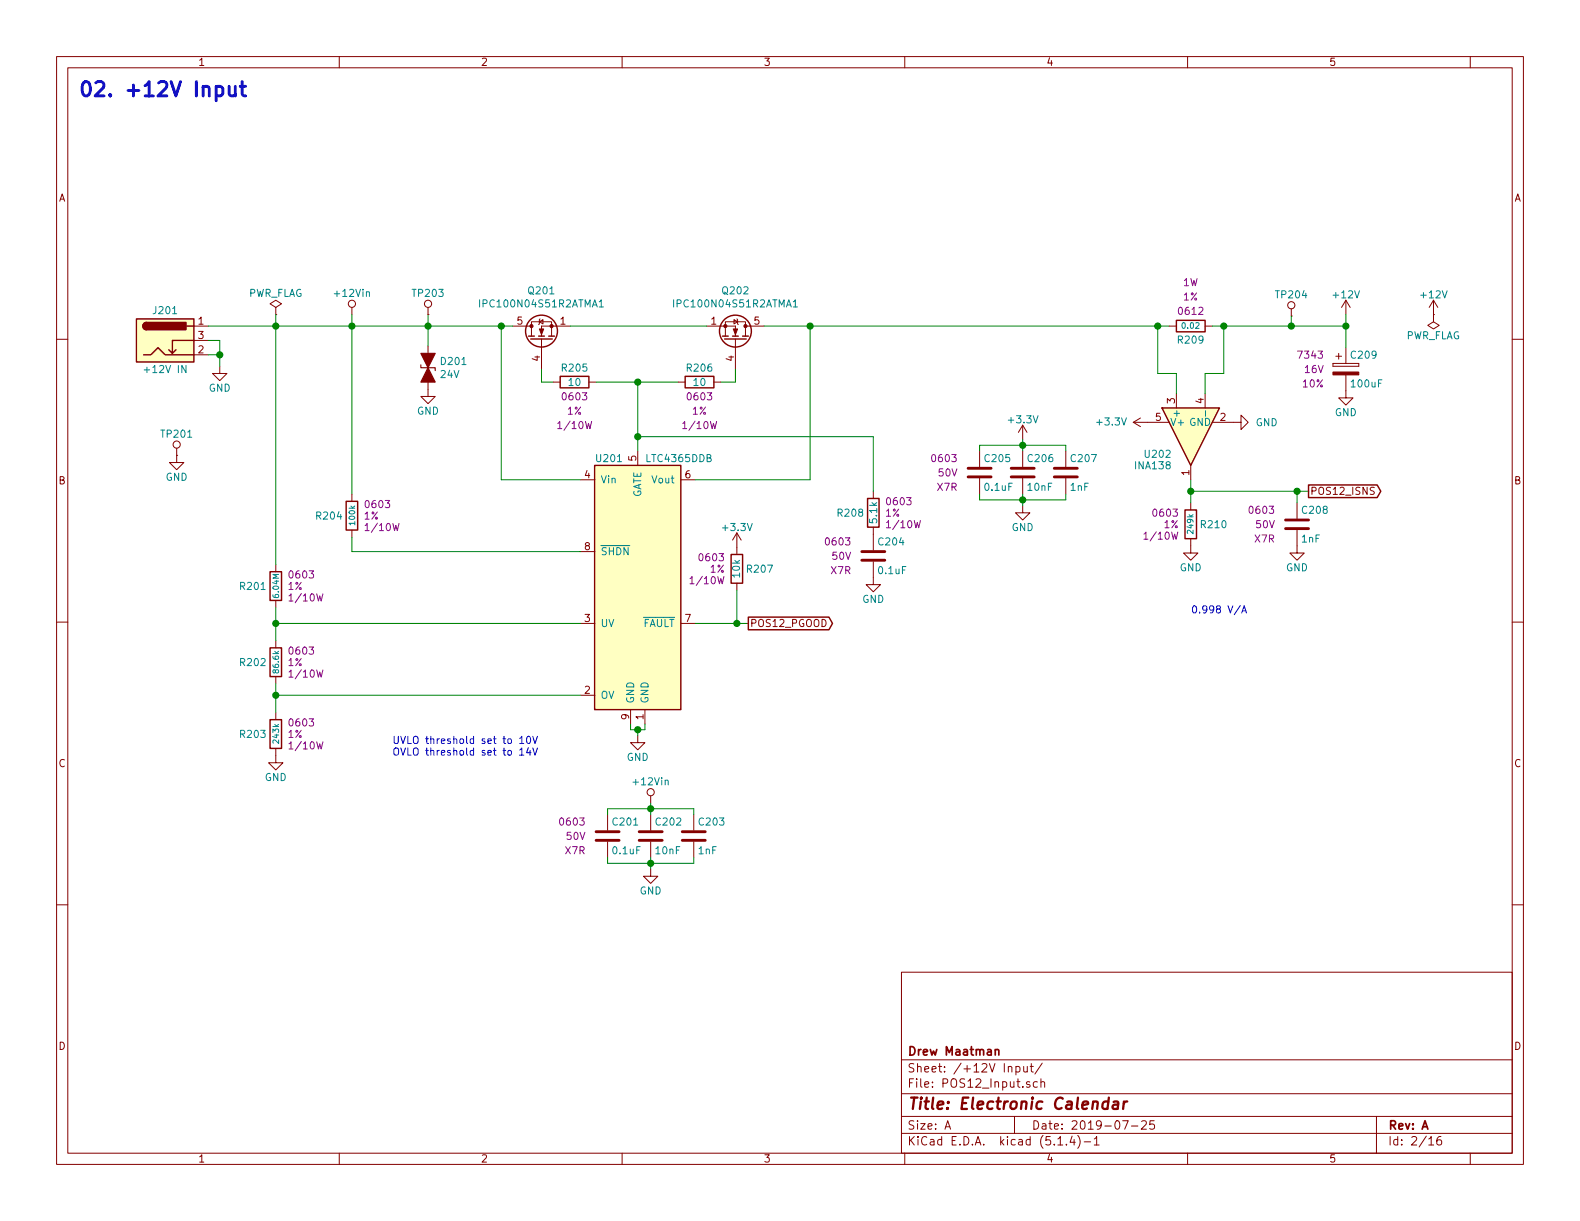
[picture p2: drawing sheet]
<svg xmlns="http://www.w3.org/2000/svg" width="279mm" height="216mm" viewBox="0 0 279 216" stroke-linecap="round" stroke-linejoin="round" font-family="sans-serif">
<g fill="none" stroke="#840000" stroke-width=".18">
<path d="M10 10h259.4v195.9h-259.4zM12 12h255.4v191.9h-255.4zM60 10v2M110 10v2M160 10v2M210 10v2M260 10v2M10 60h2M34.3 57.7h2.5M48.8 54.4l1-.7-1-.6-1 .6 1 .7v1.2M48.8 55.6h.1M62.2 54.4v1.2"/>
<path d="M75.7 55.6h.1M75.7 54.4v1.2M90.7 57.7h3.3M94 57.7v-.8h3.5v2.5M94 57.7v1.7M95.4 56.9l.6-.4v.8zM95.5 56.4l-.1 .1v.8l-.2 .1M95.8 59.9v5.4M100.8 57.7h-5v1.7M125 57.7h5v1.7M129.8 56.5l.6 .4-.6 .4zM130 59.9v5.4"/>
<path d="M130.3 56.4l.1 .1v.8l.2 .1M131.8 57.7v-.8h-3.5v2.5M131.8 57.7h3.3M131.8 57.7v1.7M206.8 57.7h1.2M213.1 57.7h1.3M228.3 55.9h.1M228.3 54.6v1.3M238 53.1v2.5M238 53.1l-.8 1.3M238 53.1l.8 1.3M253.5 55.6v1.3l1 .6-1 .7-1-.7 1-.6"/>
<path d="M253.5 55.6h.1M253.5 53.1l-.8 1.3M253.5 53.1v2.5M253.5 53.1l.8 1.3M267.4 60h2M31.2 79.2v1.3M34.3 62.7h2.5M34.3 60.2h2.5M38.9 64.8v1.2h1.2l-1.2 1.3-1.3-1.3h1.3M75.7 61.2v8.9h1.3l-1.3 1.3-1.3-1.3h1.3M97.8 67.6h1.3M104.1 67.6h1.3"/>
<path d="M112.8 79.8v2.5M119.9 67.6h1.3M126.2 67.6h1.3M173.2 79.8v2.8M180.8 75.2l-.7 1.3M180.8 75.2v2.5M180.8 79.8v2.8M180.8 75.2l.8 1.3M188.5 79.8v2.8M200.4 74.7h6.4M200.4 74.7l1.3 .7M201.7 73.9l-1.3 .8"/>
<path d="M208 69.6v2.5M213.1 69.6v2.5M214.4 74.7h5.1v1.2l1.2-1.2-1.2-1.3v1.3M235.7 64.3v.5zM235.7 64.8h4.6zM235.7 64.3h4.6zM236.2 63h1M236.7 62.5v1M238 66.3v4.1h1.3l-1.3 1.2-1.3-1.2h1.3M238 61.5v2.8M240.3 64.3v.5zM31.2 80.5v1.3h1.3l-1.3 1.3-1.2-1.3h1.2"/>
<path d="M31.2 80.5h.1M48.8 99.8v1.3M62.2 87.4v1.2M62.2 93.7v1.3M102.6 84.8h2.6M102.6 97.5h2.6M120.4 84.8h2.5M130.3 94.2v3.8M130.3 94.2l-.8 1.3M130.3 94.2l.8 1.3M154.4 99.3v4.1h1.3l-1.3 1.2-1.2-1.2h1.2M154.4 86.9v1.2"/>
<path d="M154.4 93.2v4.1M173.2 84.6v2.8M180.8 89.4v1.3h1.3l-1.3 1.2-1.2-1.2h1.2M180.8 84.6v2.8M188.5 84.6v2.8M210.6 95.3v2.5h1.2l-1.2 1.3-1.3-1.3h1.3M210.6 82.3v2.5M210.6 88.9v1.3M229.4 93.7v4.1h1.2l-1.2 1.3-1.3-1.3h1.3M229.4 88.9v2.8M243 86.2h-.5l-.1 .1-.1 .2 .1 .2 .5 .2 .1 .3-.2 .2h-.5M10 110h2"/>
<path d="M48.8 106.2v1.2M48.8 113.3v1.3M48.8 119.6v1.3M102.6 110.2h2.6M120.4 110.2h2.5M130.3 103.1v1.3M267.4 110h2M48.8 132.3v2.6h1.2l-1.2 1.2-1.3-1.2h1.3M48.8 126v1.3M102.6 122.9h2.6M111.5 125.5v2.5M112.8 130v1.3h1.2l-1.2 1.3-1.3-1.3h1.3"/>
<path d="M114 125.5v2.5M10 160h2M107.4 144v2.8M107.4 148.8v2.8M115.1 153.7v1.2h1.2l-1.2 1.3-1.3-1.3h1.3M115.1 140.7v1.3M115.1 144v2.8M115.1 148.8v2.8M122.7 144v2.8M122.7 148.8v2.8M267.4 160h2M159.4 171.9h108v32h-108z"/>
<path d="M159.4 197.4h108M159.4 193.4h108M159.4 187.4h108M167.1 199.7l.5-1.5 .5 1.5M167.2 199.2h.8M179.4 197.4v3M179.7 188.6h.4l.3 .2-.1 .6-.2 .2-.4-.1M179.7 188.6v1.5M181 188.6l.1 .9 .4 .1 .2-.2M181.7 188.6v1M182.1 191.3a.37 .37 0 0 0-.6 .2l.1 .2 .5 .1 .1 .2-.3 .3-.4-.1M182.2 188.6h.5"/>
<path d="M182.4 188.1v1.3l.3 .2M183.4 191.3h-.4l-.3 .2 .1 .6 .2 .2 .4-.1M184.1 191.4v-.1a.37 .37 0 0 1 .6 .2v.8M184.1 190.8v1.5M184.3 188l-1.3 1.9M198.5 198.2h1l-.6 1.5M200.1 199.1h1.1M201.9 198.3l.2-.1h.3l.3 .1v.3v.2l-.9 .9h.9M204.1 198.2h-.7l-.1 .7 .2-.1h.5l.2 .2-.1 .5-.2 .2-.6-.2M243.4 197.4v6.5M60 203.9v2M110 203.9v2"/>
<path d="M159.4 200.4h108M160 203.9v2M187.1 202.5h.8M188.6 202.3v.2M189.6 200.9l-.4 1.1h.9M189.9 201.5v1M190.6 200.8a1.71 1.71 0 0 1 0 2.2M191.7 201.9h1.2M193.5 201.4l.4-.4v1.5M193.5 202.5h.9M210 203.9v2M252.7 201.4l.4-.4v1.5"/>
<path d="M252.7 202.5h.8M254.8 201a.62 .62 0 0 0-.7 .6l.1 .7 .2 .2 .5-.2v-.5l-.1-.2-.4-.1-.3 .3M260 203.9v2"/>
<circle cx="62.2" cy="53.7" r=".63"/>
<circle cx="75.7" cy="53.7" r=".63"/>
<circle cx="228.3" cy="54" r=".63"/>
<circle cx="31.2" cy="78.6" r=".63"/>
<circle cx="115.1" cy="140.1" r=".63"/>
</g>
<path d="M196 194.8a.68 .68 0 0 0-1 .3v.8l.2 .2 .6-.1M196.1 194.1l-.3 2M196.9 194.8h.8l-.1 1.3M197.7 195.2l-.6 .1a.4 .4 0 0 0-.4 .4 .4 .4 0 0 0 .3 .4l.7-.1M198.8 194.8l-.2 1.3M199.3 194.8a.5 .5 0 0 0-.6 .3" fill="none" stroke="#840000" stroke-width=".41"/>
<path d="M176 185.7l.2-.1h.4v1M176 185.6v1" fill="none" stroke="#840000" stroke-width=".3"/>
<g fill="#ffffc2" stroke="#ffffc2" stroke-width=".18">
<path d="M205.5 72.1h10.1l-5 10.2z"/>
<path d="M24.1 56.4h10.2v7.6h-10.2z"/>
<path d="M105.2 82.3h15.2v43.2h-15.2z"/>
</g>
<g fill="none" stroke="#840000" stroke-width=".25">
<path d="M24.1 56.4h10.2v7.6h-10.2zM25.9 57a.63 .63 0 0 0-.6 .7 .63 .63 0 0 0 .6 .6M33 57.7h1.3M93.5 59.4h1M93.9 59.9h3.8M95.2 59.4h1.1M97 59.4h1M127.8 59.4h1M128.1 59.9h3.9M129.5 59.4h1.1M131.3 59.4h1M208 56.6h5.1v2.1h-5.1z"/>
<path d="M25.4 62.7h1.3l1.2-1.2 1.3 1.2h5.1M31.1 61.8l-.6 .7M34.3 60.2h-3.8v2.3l-.7-.7M99.1 66.5h5v2.1h-5zM121.2 66.5h5v2.1h-5zM205.5 72.1h10.1l-5 10.2zM61.2 88.6h2v5.1h-2zM105.2 82.3h15.2v43.2h-15.2zM129.3 98h2v5.1h-2zM153.4 88.1h2v5.1h-2zM209.5 90.2h2.1v5.1h-2.1zM231.4 85.8h12.1l.7 1.1-.7 1.1h-12.1z"/>
<path d="M47.8 114.6h2v5h-2zM47.8 101.1h2v5.1h-2zM132.3 109.1h14.3l.6 1.1-.6 1.2h-14.3zM47.8 127.3h2v5h-2z"/>
<circle cx="95.8" cy="58.5" r="2.82"/>
<circle cx="130" cy="58.5" r="2.82"/>
</g>
<path d="M84.8 53v1.3M106 53.4l.3-.4v1.3M106 54.3h.7M119.1 53v1.3M140.3 53.4l.3-.4v1.3M140.3 54.3h.7M213.2 72.6v1" fill="none" stroke="#008484" stroke-width=".18"/>
<g fill="none" stroke="#840000" stroke-width=".51">
<path d="M152.4 99.1h4.1M152.4 97.5h4.1M171.2 84.3h4.1M171.2 82.8h4.1M178.8 84.3h4.1M178.8 82.8h4.1M186.4 84.3h4.1M186.4 82.8h4.1M227.3 93.5h4.1M227.3 91.9h4.1M105.4 148.6h4.1M105.4 147.1h4.1"/>
<path d="M113 148.6h4.1M113 147.1h4.1M120.6 148.6h4.1M120.6 147.1h4.1"/>
</g>
<g fill="#840000" stroke="#840000" stroke-width=".25">
<path d="M25.5 57.2l.4-.2v1.3a.64 .64 0 0 1-.6-.4 .64 .64 0 0 1 .2-.7z"/>
<path d="M25.9 57h7v1.3h-7z"/>
</g>
<g fill="#840000" stroke="#840000" stroke-width=".18">
<path d="M129.7 58.2h.7l-.4 1z"/>
<path d="M95.4 58.2h.7l-.3 1z"/>
<path d="M235.7 65.8h4.6v.5h-4.6z"/>
<circle cx="128.3" cy="57.7" r=".28"/>
<circle cx="131.8" cy="57.7" r=".28"/>
<circle cx="97.5" cy="57.7" r=".28"/>
<circle cx="94" cy="57.7" r=".28"/>
</g>
<g fill="#840000" stroke="#840000" stroke-width=".2">
<path d="M74.4 62.5h2.6l-1.3 2.5z"/>
<path d="M75.7 65l1.3 2.6h-2.6z"/>
</g>
<path d="M74.4 64.5v.5h2.6v.5" fill="none" stroke="#840000" stroke-width=".2"/>
<g fill="none" stroke="#008400" stroke-width=".18">
<path d="M36.8 57.7h53.9M48.8 55.6v44.2M62.2 55.6v31.8M75.7 55.6v5.6M88.6 57.7v27.1h14M100.8 57.7h24.2M135.1 57.7h71.7M143.3 57.7v27.1h-20.4M204.7 57.7v8.3h3.3v3.6M214.4 57.7h23.6M216.4 57.7v8.3h-3.3v3.6M228.3 55.9v1.8"/>
<path d="M238 55.6v5.9M36.8 60.2h2.1v4.6M36.8 62.7h2.1M95.8 65.3v2.3h2M105.4 67.6h14.5M112.8 67.6v12.2M112.8 77.2h41.6v9.7M130 65.3v2.3h-2.5M173.2 79.8v-1.1h15.3v1.1M180.8 77.7v2.1M62.2 95v2.5h40.4M173.2 87.4v1h15.3v-1"/>
<path d="M180.8 87.4v2M210.6 86.9h20.8M210.6 84.8v4.1M229.4 86.9v2M48.8 110.2h53.8M48.8 107.4v5.9M122.9 110.2h9.4M130.3 104.4v5.8M48.8 120.9v5.1M48.8 122.9h53.8M111.5 128v1h2.5v-1M112.8 129v1"/>
<path d="M107.4 151.6v1.1h15.3v-1.1M107.4 144v-1h15.3v1M115.1 142v2M115.1 151.6v2.1"/>
</g>
<path d="M219.3 107.1l-1 1.6M219.6 108.4l.4-1.3 .4 1.3M219.7 108h.6M91.9 130.6l.4-.4v1.3M91.9 132.6l.4-.3v1.2M91.9 131.5h.7M91.9 133.5h.7M93.2 130.3l.2-.1a.69 .69 0 0 1 .4 .6 .69 .69 0 0 1-.4 .7l-.2-.3-.1-.2zM93.4 132.2l-.3 .9h.8M93.7 132.7v.8M94.2 130.2l.4 1.3 .4-1.3M94.2 132.3l.4 1.2 .4-1.2" fill="none" stroke="#0000c2" stroke-width=".18"/>
<path d="M38.2 15.4l.7-.1 .3 .1 .2 .3v.8l-.2 .3-.3 .2-.7-.2M40.5 15.3v1.3l.1 .2a.66 .66 0 0 0 1-.1M41.6 15.3v1.7M42.5 15.3h.9M42.8 14.4v2.2l.2 .2 .4 .2" fill="none" stroke="#0000c2" stroke-width=".51"/>
<g fill="#008400" stroke="#008400" stroke-width=".25">
<circle cx="143.3" cy="57.7" r=".51"/>
<circle cx="115.1" cy="143" r=".51"/>
<circle cx="38.9" cy="62.7" r=".51"/>
<circle cx="112.8" cy="129" r=".51"/>
<circle cx="112.8" cy="77.2" r=".51"/>
<circle cx="112.8" cy="67.6" r=".51"/>
<circle cx="228.3" cy="57.7" r=".51"/>
<circle cx="75.7" cy="57.7" r=".51"/>
<circle cx="229.4" cy="86.9" r=".51"/>
<circle cx="62.2" cy="57.7" r=".51"/>
<circle cx="180.8" cy="88.4" r=".51"/>
<circle cx="210.6" cy="86.9" r=".51"/>
<circle cx="48.8" cy="57.7" r=".51"/>
<circle cx="238" cy="57.7" r=".51"/>
<circle cx="88.6" cy="57.7" r=".51"/>
<circle cx="115.1" cy="152.7" r=".51"/>
<circle cx="216.4" cy="57.7" r=".51"/>
<circle cx="204.7" cy="57.7" r=".51"/>
<circle cx="48.8" cy="110.2" r=".51"/>
<circle cx="180.8" cy="78.7" r=".51"/>
<circle cx="48.8" cy="122.9" r=".51"/>
<circle cx="130.3" cy="110.2" r=".51"/>
</g>
<text font-size="3.5" fill="#0000c2" x="13.7" y="17.1">02. +12V Input</text>
<text font-size="2.8" fill="#840000" x="160.4" y="196.2">Title: Electronic Calendar</text>
<g font-size="2.1" fill="#840000">
<text x="160.4" y="189.6">Sheet: /+12V Input/</text>
<text x="160.4" y="186.6">Drew Maatman</text>
<text x="160.4" y="192.3">File: POS12_Input.sch</text>
<text x="160.4" y="202.5">KiCad E.D.A. kicad (5.1.4)-1</text>
<text x="160.4" y="199.7">Size: A</text>
<text x="182.4" y="199.7">Date: 2019-07-25</text>
<text x="245.4" y="199.7">Rev: A</text>
<text x="245.4" y="202.5">Id: 2/16</text>
</g>
<g font-size="1.8" fill="#840000">
<text x="35" y="11.6">1</text>
<text x="85" y="11.6">2</text>
<text x="135" y="11.6">3</text>
<text x="185" y="11.6">4</text>
<text x="235" y="11.6">5</text>
<text x="10.4" y="35.6">A</text>
<text x="267.8" y="35.6">A</text>
<text x="35.1" y="57.4">1</text>
<text x="35.1" y="59.9">3</text>
<text x="91.5" y="57.4">5</text>
<text x="99.1" y="57.4">1</text>
<text x="125.8" y="57.4">1</text>
<text x="133.4" y="57.4">5</text>
<text x="35.1" y="62.5">2</text>
<text x="95.5" y="63.9" transform="rotate(-90 95.5 63.9)">4</text>
<text x="129.8" y="63.9" transform="rotate(-90 129.8 63.9)">4</text>
<text x="207.8" y="71.3" transform="rotate(-90 207.8 71.3)">3</text>
<text x="212.9" y="71.3" transform="rotate(-90 212.9 71.3)">4</text>
<text x="204.4" y="74.4">5</text>
<text x="215.8" y="74.4">2</text>
<text x="112.5" y="81.5" transform="rotate(-90 112.5 81.5)">5</text>
<text x="10.4" y="85.6">B</text>
<text x="103.4" y="84.6">4</text>
<text x="121.2" y="84.6">6</text>
<text x="210.3" y="84" transform="rotate(-90 210.3 84)">1</text>
<text x="231.6" y="87.5">POS12_ISNS</text>
<text x="267.8" y="85.6">B</text>
<text x="103.4" y="97.3">8</text>
<text x="103.4" y="110">3</text>
<text x="121.2" y="110">7</text>
<text x="132.6" y="110.9">POS12_PGOOD</text>
<text x="103.4" y="122.7">2</text>
<text x="111.3" y="127.2" transform="rotate(-90 111.3 127.2)">9</text>
<text x="113.8" y="127.2" transform="rotate(-90 113.8 127.2)">1</text>
<text x="10.4" y="135.6">C</text>
<text x="267.8" y="135.6">C</text>
<text x="10.4" y="185.6">D</text>
<text x="267.8" y="185.6">D</text>
<text x="35" y="205.5">1</text>
<text x="85" y="205.5">2</text>
<text x="135" y="205.5">3</text>
<text x="185" y="205.5">4</text>
<text x="235" y="205.5">5</text>
</g>
<g font-size="1.8" fill="#008484">
<text x="43.8" y="52.5">PWR_FLAG</text>
<text x="59.4" y="52.5">+12Vin</text>
<text x="73.1" y="52.5">TP203</text>
<text x="93.6" y="52">Q201</text>
<text x="127.9" y="52">Q202</text>
<text x="225.8" y="52.8">TP204</text>
<text x="235.9" y="52.8">+12V</text>
<text x="251.4" y="52.8">+12V</text>
<text x="27.3" y="55.5">J201</text>
<text x="85.4" y="54.4">IPC100N04S51R2ATMA1</text>
<text x="119.7" y="54.4">IPC100N04S51R2ATMA1</text>
<text x="248.5" y="60">PWR_FLAG</text>
<text x="26" y="66">+12V IN</text>
<text x="78.1" y="64.5">D201</text>
<text x="99.5" y="65.7">R205</text>
<text x="121.6" y="65.7">R206</text>
<text x="208.4" y="60.8">R209</text>
<text x="239" y="63.4">C209</text>
<text x="36.9" y="69.3">GND</text>
<text x="78" y="66.9">24V</text>
<text x="100.6" y="68.2">10</text>
<text x="122.7" y="68.2">10</text>
<text x="239.1" y="68.5">100uF</text>
<text x="28.7" y="77.4">TP201</text>
<text x="73.7" y="73.3">GND</text>
<text x="178.5" y="74.9">+3.3V</text>
<text x="194.1" y="75.2">+3.3V</text>
<text x="206.9" y="75.3">V+ GND</text>
<text x="208.7" y="73.3" transform="rotate(-90 208.7 73.3)">+</text>
<text x="222" y="75.4">GND</text>
<text x="236" y="73.6">GND</text>
<text x="105.6" y="81.7">U201</text>
<text x="114.5" y="81.7">LTC4365DDB</text>
<text x="174.3" y="81.7">C205</text>
<text x="181.9" y="81.7">C206</text>
<text x="189.5" y="81.7">C207</text>
<text x="200.9" y="83">INA138</text>
<text x="202.6" y="80.9">U202</text>
<text x="29.3" y="85">GND</text>
<text x="106.2" y="85.5">Vin</text>
<text x="113.4" y="88.2" transform="rotate(-90 113.4 88.2)">GATE</text>
<text x="115.4" y="85.5">Vout</text>
<text x="174.2" y="86.8">0.1uF</text>
<text x="181.8" y="86.8">10nF</text>
<text x="189.3" y="86.8">1nF</text>
<text x="56.1" y="91.9">R204</text>
<text x="128" y="93.9">+3.3V</text>
<text x="148.3" y="91.4">R208</text>
<text x="155.1" y="92.4" transform="rotate(-90 155.1 92.4)">5.1k</text>
<text x="178.9" y="93.9">GND</text>
<text x="212.5" y="93.4">R210</text>
<text x="230.2" y="95.9">1nF</text>
<text x="230.4" y="90.9">C208</text>
<text x="106.2" y="98.2">SHDN</text>
<text x="132.2" y="101.3">R207</text>
<text x="155.4" y="101.5">0.1uF</text>
<text x="155.5" y="96.4">C204</text>
<text x="208.6" y="101">GND</text>
<text x="227.4" y="101">GND</text>
<text x="42.6" y="104.3">R201</text>
<text x="130.9" y="102.1" transform="rotate(-90 130.9 102.1)">10k</text>
<text x="152.5" y="106.6">GND</text>
<text x="106.2" y="110.9">UV</text>
<text x="113.6" y="110.9">FAULT</text>
<text x="42.6" y="117.8">R202</text>
<text x="106.2" y="123.6">OV</text>
<text x="112.1" y="124.5" transform="rotate(-90 112.1 124.5)">GND</text>
<text x="114.7" y="124.5" transform="rotate(-90 114.7 124.5)">GND</text>
<text x="42.6" y="130.5">R203</text>
<text x="110.8" y="134.5">GND</text>
<text x="46.8" y="138.1">GND</text>
<text x="112.2" y="138.9">+12Vin</text>
<text x="108.5" y="146">C201</text>
<text x="116.1" y="146">C202</text>
<text x="123.7" y="146">C203</text>
<text x="108.5" y="151.1">0.1uF</text>
<text x="116" y="151.1">10nF</text>
<text x="123.5" y="151.1">1nF</text>
<text x="113.1" y="158.2">GND</text>
</g>
<g font-size="1.8" fill="#840084">
<text x="209.2" y="50.6">1W</text>
<text x="209.3" y="53.1">1%</text>
<text x="208.6" y="55.7">0612</text>
<text x="229.7" y="63.4">7343</text>
<text x="230.8" y="66">16V</text>
<text x="99.6" y="70.8">0603</text>
<text x="121.7" y="70.8">0603</text>
<text x="230.4" y="68.5">10%</text>
<text x="99.1" y="75.9">1/10W</text>
<text x="100.3" y="73.3">1%</text>
<text x="121.2" y="75.9">1/10W</text>
<text x="122.4" y="73.3">1%</text>
<text x="165" y="81.7">0603</text>
<text x="64.8" y="89.8">0603</text>
<text x="157" y="89.3">0603</text>
<text x="165.8" y="86.8">X7R</text>
<text x="166" y="84.3">50V</text>
<text x="64.4" y="91.9">1%</text>
<text x="65" y="93.9">1/10W</text>
<text x="156.6" y="91.4">1%</text>
<text x="157.2" y="93.4">1/10W</text>
<text x="202.7" y="95.4">1/10W</text>
<text x="204.1" y="91.4">0603</text>
<text x="205.8" y="93.4">1%</text>
<text x="221.1" y="90.9">0603</text>
<text x="221.9" y="95.9">X7R</text>
<text x="222.1" y="93.4">50V</text>
<text x="123.8" y="99.2">0603</text>
<text x="125.6" y="101.3">1%</text>
<text x="146.2" y="96.4">0603</text>
<text x="147" y="101.5">X7R</text>
<text x="147.2" y="99">50V</text>
<text x="50.9" y="104.3">1%</text>
<text x="51.3" y="102.3">0603</text>
<text x="51.5" y="106.3">1/10W</text>
<text x="122.5" y="103.3">1/10W</text>
<text x="50.9" y="117.8">1%</text>
<text x="51.3" y="115.7">0603</text>
<text x="51.5" y="119.8">1/10W</text>
<text x="50.9" y="130.5">1%</text>
<text x="51.3" y="128.4">0603</text>
<text x="51.5" y="132.5">1/10W</text>
<text x="99.2" y="146">0603</text>
<text x="100.2" y="148.5">50V</text>
<text x="100" y="151.1">X7R</text>
</g>
<g font-size="1.8" fill="#0000c2">
<text x="210.6" y="108.5">0.998 V/A</text>
<text x="69.3" y="131.5">UVLO threshold set to 10V</text>
<text x="69.3" y="133.6">OVLO threshold set to 14V</text>
</g>
<g font-size="1.4" fill="#008484">
<text x="209.2" y="58.1">0.02</text>
<text x="62.8" y="92.7" transform="rotate(-90 62.8 92.7)">100k</text>
<text x="211" y="94.3" transform="rotate(-90 211 94.3)">249k</text>
<text x="49.3" y="105.6" transform="rotate(-90 49.3 105.6)">6.04M</text>
<text x="49.3" y="118.8" transform="rotate(-90 49.3 118.8)">86.6k</text>
<text x="49.3" y="131.3" transform="rotate(-90 49.3 131.3)">243k</text>
</g>
</svg>
